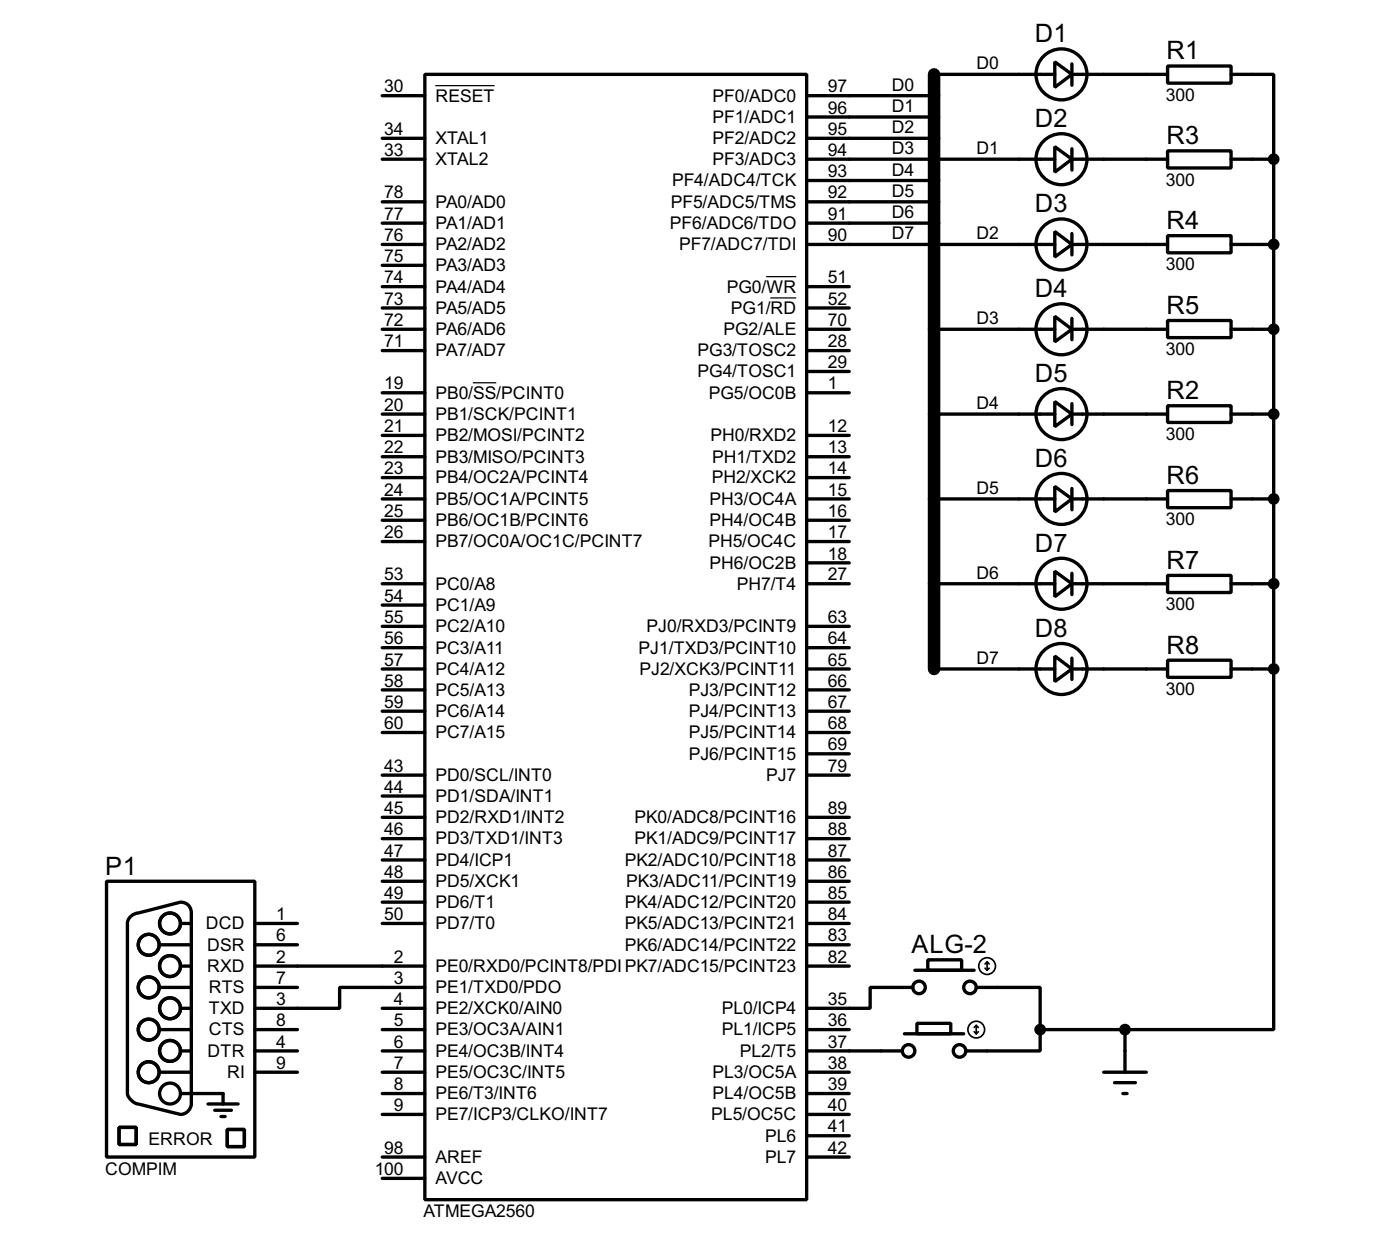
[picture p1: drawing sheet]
<svg xmlns="http://www.w3.org/2000/svg" width="168mm" height="150mm" viewBox="0 0 168 150" stroke-linecap="round" stroke-linejoin="round" font-family="sans-serif">
<path d="M111.8 8.9v71.2" fill="none" stroke="#000" stroke-width="1.5"/>
<g fill="none" stroke="#000" stroke-width=".4">
<path d="M45.8 19.1h5.1M45.8 11.5h5.1M45.8 16.6h5.1M50.9 8.9h45.7v134.7h-45.7zM96.6 19.1h29.7M96.6 11.5h15.2M96.6 14h15.2M96.6 16.6h15.2M111.8 8.9h14.5M126.3 7.4l2 1.5-2 1.6zM126.3 17.6l2 1.5-2 1.5zM128.3 8.9h11.5"/>
<path d="M128.3 19.1h11.5M128.3 7.7v2.5M128.3 17.8v2.6M139.8 7.9h7.6v2.1h-7.6zM139.8 18.1h7.6v2h-7.6zM147.4 8.9h5.1v10.2M147.4 19.1h5.1M152.5 19.1v61M45.8 29.3h5.1M45.8 39.4h5.1M45.8 24.2h5.1M45.8 26.7h5.1"/>
<path d="M45.8 34.3h5.1M45.8 36.9h5.1M45.8 31.8h5.1M96.6 29.3h29.7M96.6 39.4h5.1M96.6 21.6h15.2M96.6 24.2h15.2M96.6 26.7h15.2M96.6 34.3h5.1M96.6 36.9h5.1M111.8 39.4h14.5M126.3 27.7l2 1.6-2 1.5z"/>
<path d="M126.3 37.9l2 1.5-2 1.5zM128.3 29.3h11.5M128.3 39.4h11.5M128.3 28v2.5M128.3 38.1v2.6M139.8 28.2h7.6v2.1h-7.6zM139.8 38.4h7.6v2h-7.6zM147.4 29.3h5.1M147.4 39.4h5.1M45.8 59.7h5.1M45.8 49.6h5.1M45.8 47h5.1"/>
<path d="M45.8 52.1h5.1M45.8 54.7h5.1M45.8 57.2h5.1M45.8 42h5.1M96.6 59.7h5.1M96.6 47h5.1M96.6 52.1h5.1M96.6 54.7h5.1M96.6 57.2h5.1M96.6 42h5.1M96.6 44.5h5.1M111.8 59.7h14.5"/>
<path d="M111.8 49.6h14.5M126.3 48.1l2 1.5-2 1.5zM126.3 58.2l2 1.5-2 1.6zM128.3 59.7h11.5M128.3 49.6h11.5M128.3 48.3v2.5M128.3 58.5v2.5M139.8 58.7h7.6v2.1h-7.6zM139.8 48.6h7.6v2h-7.6zM147.4 59.7h5.1M147.4 49.6h5.1M45.8 69.9h5.1"/>
<path d="M45.8 62.3h5.1M45.8 64.8h5.1M45.8 72.4h5.1M45.8 75h5.1M45.8 77.5h5.1M96.6 69.9h5.1M96.6 62.3h5.1M96.6 64.8h5.1M96.6 67.4h5.1M96.6 75h5.1M96.6 77.5h5.1M111.8 69.9h14.5"/>
<path d="M126.3 68.4l2 1.5-2 1.5zM126.3 78.5l2 1.6-2 1.5zM128.3 69.9h11.5M128.3 68.6v2.6M128.3 78.8v2.5M139.8 68.9h7.6v2h-7.6zM139.8 79h7.6v2.1h-7.6zM147.4 69.9h5.1M45.8 80.1h5.1M45.8 92.8h5.1M45.8 95.3h5.1M45.8 97.8h5.1"/>
<path d="M45.8 82.6h5.1M45.8 85.1h5.1M45.8 87.7h5.1M96.6 80.1h5.1M96.6 92.8h5.1M96.6 97.8h5.1M96.6 82.6h5.1M96.6 85.1h5.1M96.6 87.7h5.1M96.6 90.2h5.1M111.8 80.1h14.5M128.3 80.1h11.5"/>
<path d="M147.4 80.1h5.1M152.5 80.1v43.1h-17.8M12.8 105.5h17.7v33h-17.7zM15.6 109.7l.6-.4 5.4-1.3a1.23 1.23 0 0 1 1.3 1.3v22.8a1.35 1.35 0 0 1-1.3 1.3l-5-1.3a1.66 1.66 0 0 1-1.3-1.2v-20.4v-.4zM19.1 118.2h3.8M19.1 113.1h3.8M21.6 115.6h1.3M21.6 110.5h1.3M30.5 115.6h20.4M30.5 118.2h5.1M30.5 110.5h5.1M30.5 113.1h5.1"/>
<path d="M45.8 100.4h5.1M45.8 102.9h5.1M45.8 105.5h5.1M45.8 108h5.1M45.8 110.5h5.1M50.9 118.2h-10.2v2.5h-10.2M96.6 115.6h5.1M96.6 100.4h5.1M96.6 102.9h5.1M96.6 105.5h5.1M96.6 108h5.1M96.6 110.5h5.1"/>
<path d="M96.6 113.1h5.1M109.3 118.2h-5.1v2.5h-7.6M109.5 116.1h7.1M111.1 114.9h4v1.2h-4zM116.9 118.2h7.6v5M14.3 134.9h2v2.1h-2zM19.1 123.2h3.8M19.1 128.3h3.8M21.6 125.8h1.3M21.6 120.7h1.3M21.6 130.9h5.1v1.2M24.9 132.1h3.6"/>
<path d="M25.7 132.9h2M26.5 133.6h.5M27.2 135.2h2.1v2h-2.1zM30.5 123.2h5.1M30.5 125.8h5.1M30.5 128.3h5.1M45.8 123.2h5.1M45.8 125.8h5.1M45.8 120.7h5.1M45.8 128.3h5.1M45.8 130.9h5.1M45.8 133.4h5.1"/>
<path d="M45.8 138.5h5.1M96.6 123.2h5.1M96.6 125.8h11.4M96.6 128.3h5.1M96.6 130.9h5.1M96.6 133.4h5.1M96.6 135.9h5.1M96.6 138.5h5.1M108.3 123.7h7.1M109.8 122.5h4v1.2h-4zM124.5 123.2v2.6h-8.9M124.5 123.2h10.2"/>
<path d="M132.1 128.3h5.1M133.4 129.6h2.5M134.4 130.9h.5M134.7 123.2v5.1M45.8 141h5.1"/>
<circle cx="127" cy="8.9" r="3.1"/>
<circle cx="127" cy="19.1" r="3.1"/>
<circle cx="127" cy="29.3" r="3.1"/>
<circle cx="127" cy="39.4" r="3.1"/>
<circle cx="127" cy="49.6" r="3.1"/>
<circle cx="127" cy="59.7" r="3.1"/>
<circle cx="127" cy="69.9" r="3.1"/>
<circle cx="127" cy="80.1" r="3.1"/>
<circle cx="17.8" cy="118.2" r="1.25"/>
<circle cx="17.8" cy="113.1" r="1.25"/>
<circle cx="20.3" cy="110.5" r="1.25"/>
<circle cx="20.3" cy="115.6" r="1.25"/>
<circle cx="110" cy="118.2" r=".75"/>
<circle cx="116.1" cy="118.2" r=".75"/>
<circle cx="17.8" cy="128.3" r="1.25"/>
<circle cx="17.8" cy="123.2" r="1.25"/>
<circle cx="20.3" cy="120.7" r="1.25"/>
<circle cx="20.3" cy="125.8" r="1.25"/>
<circle cx="20.3" cy="130.9" r="1.25"/>
<circle cx="108.7" cy="125.8" r=".75"/>
<circle cx="114.8" cy="125.8" r=".75"/>
</g>
<path d="M52.1 10.3h7.1M91.7 33.1h3.6M92.2 35.7h3.1M56.6 45.8h2.8" fill="none" stroke="#000" stroke-width=".15"/>
<g fill="none" stroke="#000" stroke-width=".2">
<path d="M117.9 115.9l.3 .2M118.2 115.1v1M118.2 115.1l-.3 .3M118.2 115.1l.2 .3M118.4 115.9l-.2 .2M116.6 123.5l.3 .2M116.9 122.7v1M116.9 122.7l-.3 .3M116.9 122.7l.2 .3M117.1 123.5l-.2 .2"/>
<circle cx="118.1" cy="115.6" r="1"/>
<circle cx="116.8" cy="123.2" r="1"/>
</g>
<g fill="#000" stroke="#000" stroke-width=".4">
<circle cx="152.4" cy="19.1" r=".5"/>
<circle cx="152.4" cy="29.3" r=".5"/>
<circle cx="152.4" cy="39.4" r=".5"/>
<circle cx="152.4" cy="59.7" r=".5"/>
<circle cx="152.4" cy="49.6" r=".5"/>
<circle cx="152.4" cy="69.9" r=".5"/>
<circle cx="152.4" cy="80.1" r=".5"/>
<circle cx="124.5" cy="123.2" r=".5"/>
<circle cx="134.6" cy="123.2" r=".5"/>
</g>
<g font-size="3.4">
<text x="123.9" y="5.1">D1</text>
<text x="139.6" y="7.1">R1</text>
<text x="123.9" y="15.2">D2</text>
<text x="139.6" y="17.3">R3</text>
<text x="123.9" y="25.4">D3</text>
<text x="139.6" y="27.4">R4</text>
<text x="123.9" y="35.6">D4</text>
<text x="139.6" y="37.6">R5</text>
<text x="123.9" y="45.7">D5</text>
<text x="139.6" y="47.8">R2</text>
<text x="123.9" y="55.9">D6</text>
<text x="139.6" y="57.9">R6</text>
<text x="123.9" y="66">D7</text>
<text x="139.6" y="68.1">R7</text>
<text x="123.9" y="76.2">D8</text>
<text x="139.6" y="78.2">R8</text>
<text x="12.6" y="104.7">P1</text>
<text x="109.1" y="114">ALG-2</text>
</g>
<g font-size="2.4">
<text x="46" y="11.1">30</text>
<text x="99.1" y="11.1">97</text>
<text x="106.7" y="10.9">D0</text>
<text x="116.9" y="8.3">D0</text>
<text x="46" y="16.2">34</text>
<text x="52.1" y="12.2">RESET</text>
<text x="52.1" y="17.3">XTAL1</text>
<text x="85.3" y="17.3">PF2/ADC2</text>
<text x="85.3" y="14.7">PF1/ADC1</text>
<text x="85.3" y="12.2">PF0/ADC0</text>
<text x="99.1" y="16.2">95</text>
<text x="99.1" y="13.6">96</text>
<text x="106.7" y="13.4">D1</text>
<text x="106.7" y="15.9">D2</text>
<text x="139.6" y="12">300</text>
<text x="46" y="18.7">33</text>
<text x="46" y="23.8">78</text>
<text x="52.1" y="19.8">XTAL2</text>
<text x="80.4" y="22.3">PF4/ADC4/TCK</text>
<text x="85.3" y="19.8">PF3/ADC3</text>
<text x="99.1" y="23.8">92</text>
<text x="99.1" y="21.2">93</text>
<text x="99.1" y="18.7">94</text>
<text x="106.7" y="18.5">D3</text>
<text x="106.7" y="21">D4</text>
<text x="106.7" y="23.6">D5</text>
<text x="116.9" y="18.5">D1</text>
<text x="139.6" y="22.2">300</text>
<text x="46" y="28.9">76</text>
<text x="46" y="26.3">77</text>
<text x="52.1" y="30">PA2/AD2</text>
<text x="52.1" y="27.4">PA1/AD1</text>
<text x="52.1" y="24.9">PA0/AD0</text>
<text x="80.2" y="27.4">PF6/ADC6/TDO</text>
<text x="80.3" y="24.9">PF5/ADC5/TMS</text>
<text x="81.3" y="30">PF7/ADC7/TDI</text>
<text x="99.1" y="28.9">90</text>
<text x="99.1" y="26.3">91</text>
<text x="106.7" y="28.6">D7</text>
<text x="106.7" y="26.1">D6</text>
<text x="116.9" y="28.6">D2</text>
<text x="46" y="33.9">74</text>
<text x="46" y="31.4">75</text>
<text x="52.1" y="35">PA4/AD4</text>
<text x="52.1" y="32.5">PA3/AD3</text>
<text x="87" y="35">PG0/WR</text>
<text x="99.1" y="33.9">51</text>
<text x="139.6" y="32.4">300</text>
<text x="46" y="41.6">71</text>
<text x="46" y="39">72</text>
<text x="46" y="36.5">73</text>
<text x="52.1" y="40.1">PA6/AD6</text>
<text x="52.1" y="37.6">PA5/AD5</text>
<text x="86.6" y="40.1">PG2/ALE</text>
<text x="87.5" y="37.6">PG1/RD</text>
<text x="99.1" y="41.6">28</text>
<text x="99.1" y="36.5">52</text>
<text x="99.1" y="39">70</text>
<text x="116.9" y="38.8">D3</text>
<text x="46" y="46.6">19</text>
<text x="52.1" y="47.7">PB0/SS/PCINT0</text>
<text x="52.1" y="42.7">PA7/AD7</text>
<text x="83.5" y="42.7">PG3/TOSC2</text>
<text x="83.5" y="45.2">PG4/TOSC1</text>
<text x="84.8" y="47.7">PG5/OC0B</text>
<text x="99.1" y="46.6">1</text>
<text x="99.1" y="44.1">29</text>
<text x="139.6" y="42.5">300</text>
<text x="46" y="49.2">20</text>
<text x="46" y="51.7">21</text>
<text x="52.1" y="50.3">PB1/SCK/PCINT1</text>
<text x="52.1" y="52.8">PB2/MOSI/PCINT2</text>
<text x="85" y="52.8">PH0/RXD2</text>
<text x="99.1" y="51.7">12</text>
<text x="116.9" y="49">D4</text>
<text x="139.6" y="52.6">300</text>
<text x="46" y="54.3">22</text>
<text x="46" y="56.8">23</text>
<text x="46" y="59.3">24</text>
<text x="52.1" y="55.4">PB3/MISO/PCINT3</text>
<text x="52.1" y="57.9">PB4/OC2A/PCINT4</text>
<text x="85.2" y="57.9">PH2/XCK2</text>
<text x="85.2" y="55.4">PH1/TXD2</text>
<text x="99.1" y="54.3">13</text>
<text x="99.1" y="56.8">14</text>
<text x="99.1" y="59.3">15</text>
<text x="116.9" y="59.1">D5</text>
<text x="46" y="61.9">25</text>
<text x="46" y="64.4">26</text>
<text x="52.1" y="60.4">PB5/OC1A/PCINT5</text>
<text x="52.1" y="63">PB6/OC1B/PCINT6</text>
<text x="52.1" y="65.5">PB7/OC0A/OC1C/PCINT7</text>
<text x="84.8" y="65.5">PH5/OC4C</text>
<text x="84.9" y="60.4">PH3/OC4A</text>
<text x="84.9" y="63">PH4/OC4B</text>
<text x="99.1" y="61.9">16</text>
<text x="99.1" y="64.4">17</text>
<text x="139.6" y="62.9">300</text>
<text x="46" y="69.5">53</text>
<text x="52.1" y="70.6">PC0/A8</text>
<text x="84.9" y="68.1">PH6/OC2B</text>
<text x="88.2" y="70.6">PH7/T4</text>
<text x="99.1" y="67">18</text>
<text x="99.1" y="69.5">27</text>
<text x="116.9" y="69.3">D6</text>
<text x="46" y="72">54</text>
<text x="46" y="74.6">55</text>
<text x="46" y="77.1">56</text>
<text x="52.1" y="73.1">PC1/A9</text>
<text x="52.1" y="75.7">PC2/A10</text>
<text x="77.4" y="75.7">PJ0/RXD3/PCINT9</text>
<text x="99.1" y="74.6">63</text>
<text x="99.1" y="77.1">64</text>
<text x="139.6" y="73">300</text>
<text x="46" y="79.7">57</text>
<text x="46" y="82.2">58</text>
<text x="52.1" y="78.2">PC3/A11</text>
<text x="52.1" y="80.8">PC4/A12</text>
<text x="52.1" y="83.3">PC5/A13</text>
<text x="76.4" y="78.2">PJ1/TXD3/PCINT10</text>
<text x="76.5" y="80.8">PJ2/XCK3/PCINT11</text>
<text x="82.4" y="83.3">PJ3/PCINT12</text>
<text x="99.1" y="79.7">65</text>
<text x="99.1" y="82.2">66</text>
<text x="116.9" y="79.5">D7</text>
<text x="139.6" y="83.2">300</text>
<text x="46" y="84.7">59</text>
<text x="46" y="87.3">60</text>
<text x="52.1" y="85.8">PC6/A14</text>
<text x="52.1" y="88.4">PC7/A15</text>
<text x="82.4" y="85.8">PJ4/PCINT13</text>
<text x="82.4" y="88.4">PJ5/PCINT14</text>
<text x="99.1" y="84.7">67</text>
<text x="99.1" y="87.3">68</text>
<text x="99.1" y="89.8">69</text>
<text x="46" y="92.4">43</text>
<text x="46" y="94.9">44</text>
<text x="52.1" y="93.5">PD0/SCL/INT0</text>
<text x="52.1" y="96">PD1/SDA/INT1</text>
<text x="82.4" y="90.9">PJ6/PCINT15</text>
<text x="91.7" y="93.5">PJ7</text>
<text x="99.1" y="92.4">79</text>
<text x="46" y="97.4">45</text>
<text x="46" y="100">46</text>
<text x="52.1" y="98.5">PD2/RXD1/INT2</text>
<text x="52.1" y="101.1">PD3/TXD1/INT3</text>
<text x="75.9" y="101.1">PK1/ADC9/PCINT17</text>
<text x="75.9" y="98.5">PK0/ADC8/PCINT16</text>
<text x="99.1" y="100">88</text>
<text x="99.1" y="97.4">89</text>
<text x="46" y="102.5">47</text>
<text x="46" y="105.1">48</text>
<text x="46" y="107.6">49</text>
<text x="52.1" y="103.6">PD4/ICP1</text>
<text x="52.1" y="106.2">PD5/XCK1</text>
<text x="74.8" y="103.6">PK2/ADC10/PCINT18</text>
<text x="74.9" y="106.2">PK3/ADC11/PCINT19</text>
<text x="99.1" y="107.6">85</text>
<text x="99.1" y="105.1">86</text>
<text x="99.1" y="102.5">87</text>
<text x="24.6" y="111.2">DCD</text>
<text x="24.8" y="113.8">DSR</text>
<text x="33.1" y="112.7">6</text>
<text x="33.1" y="110.1">1</text>
<text x="46" y="110.1">50</text>
<text x="52.1" y="108.7">PD6/T1</text>
<text x="52.1" y="111.2">PD7/T0</text>
<text x="74.8" y="113.8">PK6/ADC14/PCINT22</text>
<text x="74.8" y="111.2">PK5/ADC13/PCINT21</text>
<text x="74.8" y="108.7">PK4/ADC12/PCINT20</text>
<text x="99.1" y="112.7">83</text>
<text x="99.1" y="110.1">84</text>
<text x="24.8" y="116.3">RXD</text>
<text x="25" y="118.9">RTS</text>
<text x="33.1" y="115.2">2</text>
<text x="33.1" y="117.8">7</text>
<text x="47.2" y="115.2">2</text>
<text x="47.2" y="117.8">3</text>
<text x="52.1" y="116.3">PE0/RXD0/PCINT8/PDIPK7/ADC15/PCINT23</text>
<text x="52.1" y="118.9">PE1/TXD0/PDO</text>
<text x="99.1" y="115.2">82</text>
<text x="25" y="121.4">TXD</text>
<text x="25" y="123.9">CTS</text>
<text x="33.1" y="120.3">3</text>
<text x="33.1" y="122.8">8</text>
<text x="33.1" y="125.4">4</text>
<text x="47.2" y="120.3">4</text>
<text x="47.2" y="122.8">5</text>
<text x="47.2" y="125.4">6</text>
<text x="52.1" y="121.4">PE2/XCK0/AIN0</text>
<text x="52.1" y="123.9">PE3/OC3A/AIN1</text>
<text x="86.4" y="121.4">PL0/ICP4</text>
<text x="86.4" y="123.9">PL1/ICP5</text>
<text x="99.1" y="120.3">35</text>
<text x="99.1" y="122.8">36</text>
<text x="99.1" y="125.4">37</text>
<text x="24.8" y="126.5">DTR</text>
<text x="27.2" y="129">RI</text>
<text x="33.1" y="127.9">9</text>
<text x="47.2" y="127.9">7</text>
<text x="47.2" y="130.5">8</text>
<text x="52.1" y="126.5">PE4/OC3B/INT4</text>
<text x="52.1" y="129">PE5/OC3C/INT5</text>
<text x="52.1" y="131.6">PE6/T3/INT6</text>
<text x="85.3" y="129">PL3/OC5A</text>
<text x="85.3" y="131.6">PL4/OC5B</text>
<text x="88.5" y="126.5">PL2/T5</text>
<text x="99.1" y="127.9">38</text>
<text x="99.1" y="130.5">39</text>
<text x="17.8" y="137.1">ERROR</text>
<text x="47.2" y="133">9</text>
<text x="52.1" y="134.1">PE7/ICP3/CLKO/INT7</text>
<text x="85.1" y="134.1">PL5/OC5C</text>
<text x="91.6" y="136.6">PL6</text>
<text x="99.1" y="133">40</text>
<text x="99.1" y="135.5">41</text>
<text x="12.6" y="140.6">COMPIM</text>
<text x="44.9" y="140.6">100</text>
<text x="46" y="138.1">98</text>
<text x="52.1" y="139.2">AREF</text>
<text x="52.1" y="141.7">AVCC</text>
<text x="91.6" y="139.2">PL7</text>
<text x="99.1" y="138.1">42</text>
<text x="50.7" y="145.7">ATMEGA2560</text>
</g>
</svg>
